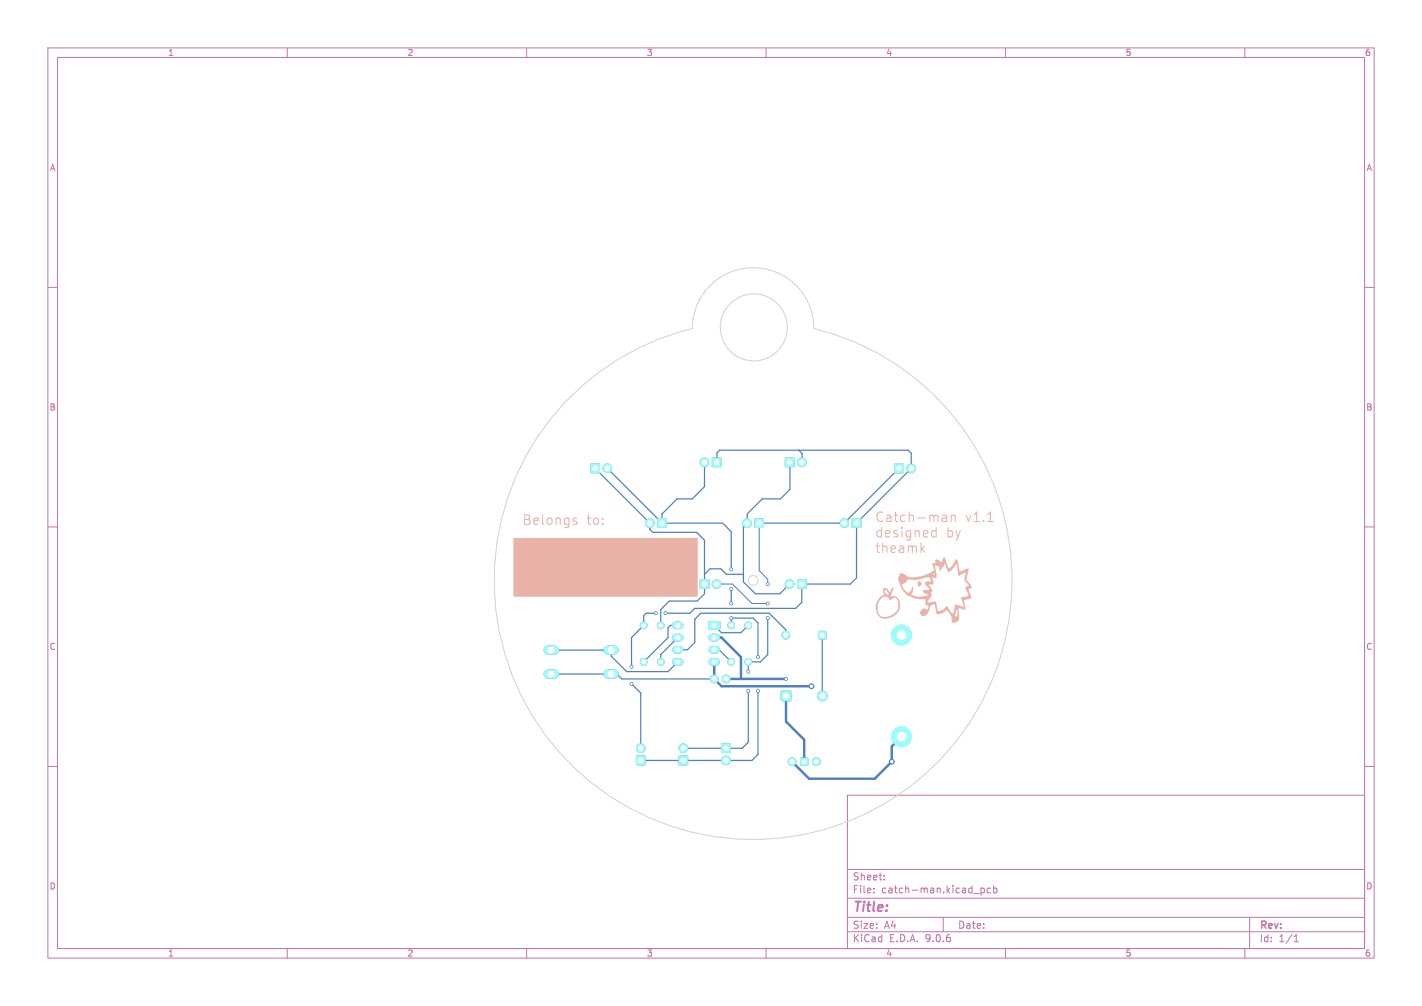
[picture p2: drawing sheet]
<svg xmlns="http://www.w3.org/2000/svg" width="297mm" height="210mm" viewBox="0 0 297 210" stroke-linecap="round" stroke-linejoin="round" font-family="sans-serif">
<g fill="none" stroke="#c872ab" stroke-width=".21">
<path d="M10 10h277v190h-277zM12 12h273v186h-273zM60 10v2M110 10v2M160 10v2M210 10v2M260 10v2M10 60h2M285 60h2M10 110h2M285 110h2M10 160h2"/>
<path d="M177 166h108v32h-108zM285 160h2M60 198v2M110 198v2M160 198v2M177 194.5h108M177 191.5h108M177 187.5h108M177 181.5h108M182.5 186.3v.1M182.5 185.5v.1M184.7 183.6v.1"/>
<path d="M184.7 182.8v.1M197 191.5v3M203.4 186.5h1.1M204.9 185.4v1.5M204.9 185.5l.4-.1 .3 .3-.1 .6h-.6M206.9 185.5l-.4-.1-.3 .3 .1 .6h.6M207.5 185.5l.5-.1 .2 .3-.1 .6h-.6M207.5 184.9v1.5M210 198v2M260 198v2M261 191.5v6.5M270.3 196.6h.9"/>
<path d="M270.3 195.5l.4-.4v1.5"/>
</g>
<g fill="#4d7fc4" stroke="#4d7fc4" stroke-width=".21">
<path d="M178 108.3h1.8v1.8h-1.8z"/>
<path d="M166.6 121h1.8v1.8h-1.8z"/>
<path d="M132.9 157.8h1.8v1.8h-1.8z"/>
<path d="M150.7 155.3h1.8v1.8h-1.8z"/>
<path d="M137.4 108.3h1.8v1.8h-1.8z"/>
<path d="M171 131.9h1.5v1.4h-1.5z"/>
<path d="M157.7 108.3h1.8v1.8h-1.8z"/>
<path d="M163.2 144.3h2v2h-2z"/>
<path d="M167.2 158.3h1.5v1.5h-1.5z"/>
<path d="M148.8 95.6h1.8v1.8h-1.8z"/>
<path d="M141.8 157.8h1.8v1.8h-1.8z"/>
<path d="M148 129.8h2.2l.2 .2v1.2l-.3 .2-2-.1-.1-.2z"/>
<path d="M164 95.6h1.8v1.8h-1.8z"/>
<path d="M186.9 96.9h1.8v1.8h-1.8z"/>
<path d="M123.4 96.9h1.8v1.8h-1.8z"/>
<path d="M146.2 121h1.8v1.8h-1.8z"/>
<circle cx="176.4" cy="109.2" r=".9"/>
<circle cx="188.3" cy="153.8" r="2"/>
<circle cx="188.3" cy="132.6" r="2"/>
<circle cx="164.9" cy="121.9" r=".9"/>
<circle cx="138" cy="138.2" r=".7"/>
<circle cx="138" cy="130.6" r=".7"/>
<circle cx="156.3" cy="130.6" r=".7"/>
<circle cx="156.3" cy="138.2" r=".7"/>
<circle cx="133.8" cy="156.2" r=".9"/>
<circle cx="151.7" cy="141.7" r=".8"/>
<circle cx="149.2" cy="141.7" r=".8"/>
<circle cx="151.6" cy="158.7" r=".9"/>
<circle cx="135.7" cy="109.2" r=".9"/>
<circle cx="164.1" cy="132.6" r=".8"/>
<circle cx="156" cy="109.2" r=".9"/>
<circle cx="171.8" cy="145.3" r="1"/>
<circle cx="165.4" cy="159" r=".8"/>
<circle cx="170.5" cy="159" r=".8"/>
<circle cx="147.1" cy="96.5" r=".9"/>
<circle cx="142.7" cy="156.2" r=".9"/>
<circle cx="167.5" cy="96.5" r=".9"/>
<circle cx="190.3" cy="97.8" r=".9"/>
<circle cx="134.4" cy="138.2" r=".7"/>
<circle cx="134.4" cy="130.6" r=".7"/>
<circle cx="126.8" cy="97.8" r=".9"/>
<circle cx="149.7" cy="121.9" r=".9"/>
<circle cx="152.7" cy="138.2" r=".7"/>
<circle cx="152.7" cy="130.6" r=".7"/>
<circle cx="186.3" cy="159" r=".51"/>
<circle cx="169.5" cy="143.3" r=".51"/>
<circle cx="160.4" cy="129" r=".3"/>
<circle cx="156.3" cy="144.3" r=".3"/>
<circle cx="160.4" cy="121.9" r=".3"/>
<circle cx="160.4" cy="126" r=".3"/>
<circle cx="156.3" cy="140.2" r=".3"/>
<circle cx="131.9" cy="142.7" r=".3"/>
<circle cx="139" cy="128" r=".3"/>
<circle cx="131.9" cy="139.2" r=".3"/>
<circle cx="137" cy="128" r=".3"/>
<circle cx="152.7" cy="118.9" r=".3"/>
<circle cx="152.7" cy="122.9" r=".3"/>
<circle cx="158.3" cy="137.2" r=".3"/>
<circle cx="158.3" cy="144.3" r=".3"/>
<circle cx="152.7" cy="129" r=".3"/>
<circle cx="152.7" cy="126" r=".3"/>
<circle cx="164.2" cy="141.7" r=".3"/>
</g>
<path d="M114.5 135.7h1.3M127 135.7h1.3M114.5 140.7h1.3M127 140.7h1.3" fill="none" stroke="#4d7fc4" stroke-width="1.9"/>
<path d="M141.2 133.1h.8M141.2 135.6h.8M141.2 138.2h.8M141.2 130.6h.8M148.8 133.1h.8M148.8 135.6h.8M148.8 138.2h.8" fill="none" stroke="#4d7fc4" stroke-width="1.6"/>
<path d="M149.2 138.2v3.5l1.5 1.6h18.8M149.2 133.1h1.5l4.1 4.1v4.5M151.7 141.7h12.5M164.2 145.3v5.3l3.8 3.8v4.6M188.3 153.8l-2 2v3.2l-3.6 3.6h-13.7l-3.6-3.6" fill="none" stroke="#4d7fc4" stroke-width=".51"/>
<g fill="none" stroke="#4d7fc4" stroke-width=".25">
<path d="M124.3 97.8l11.4 11.4v1.3M126.8 97.8l11.5 11.4h12.6l1.8 1.8v7.9M147.1 96.5v5.1l-2.5 2.5h-3.2l-3.2 3.2 .1 1.9M149.7 96.5v-2l.6-.5h39.4l.6 .6v3.2l-11.4 11.4v11.4l-1.3 1.3h-10.1v3.8l-1.3 1.3h-21.1l-1 1h-5.1M165 96.5v5.7l-2 1.9h-3.8l-3.1 3.2v1.9M166.8 94l.7 .7v1.8M187.7 97.8l-11.4 11.4h-17.7M187.7 97.8h.1M135.7 110.5l.6 .6h9.2l1.6 1.7v11.2l-1.5 1.5h-5.8l-1.8 1.8v3.3M135.7 110.5h.1M147.1 119.9l1.2-1.2h2.3l1.1 1.2h3.6M156 109.2l-.7 .8v11.5l2.5 2.5h5.1l2-2.1"/>
<path d="M115.1 135.7h12.5v1.3l3.3 3.2h8.6l2.1-2M137 128h-2l-.6 .5v2.1l-2.5 2.5v6.1M141.6 133.1l-3.6 3.6v1.5M141.6 130.6h-1.6l-.5 .5v2l-5.1 5.1M149.2 130.6l1.5 1.5h4.1l1.5-1.5M149.2 135.6h1l2.5 2.6M152.7 122.9v3.1M152.7 130.6v-1.6h4.6l1 1v7.2M160.4 129v7.7l-1.6 1.5h-2.5v2M164.1 132.6v-1.1l-3.4-3.5h-14.3l-1.3 1.3v4.8l-1.5 1.5h-2M171.7 132.6l.1 12.7M115.1 140.7h13.8l1 1h19.3"/>
<path d="M131.9 142.7l1.9 2v11.5M156.3 144.3v10.6l-1.3 1.3h-12.3M158.3 144.3v13.2l-1.2 1.2h-23.3"/>
</g>
<path d="M158.6 109.2v9.9l1.8 1.8v1M149.7 121.9h3.3l4 4.1h3.4" fill="none" stroke="#4d7fc4" stroke-width=".21"/>
<g fill="none" stroke="#d0d2cd" stroke-width=".21">
<path d="M118.1 83.9a54.1 54.1 0 0 1 26.5-15.3 12.7 12.7 0 0 1 12.7-12.7 12.7 12.7 0 0 1 12.7 12.7 54.1 54.1 0 0 1 36.9 74.2 54.1 54.1 0 0 1-79.5 23.4 54.1 54.1 0 0 1-9.3-82.3z"/>
<circle cx="157.4" cy="68.3" r="7"/>
<circle cx="157.3" cy="121.2" r="1.02"/>
</g>
<path d="M107.3 112.4h38.3v12.1h-38.3z" fill="#e8b2a7" stroke="#e8b2a7" stroke-width=".21"/>
<g fill="none" stroke="#e8b2a7" stroke-width=".21">
<path d="M120 108.8l.4 .1 .1 .3-.2 .3h-.4M120 108.1l.4 .1M192.6 114.6l.5 .7M193.1 114l-.7 .7M194.8 112h.7M194.8 110.9h.7M195.5 110.1v2M197 107.5l.6 .1 .1 1.3M197.7 108l-.7 .1M197.7 108.8l-.7 .1M198.7 107.7a.5 .5 0 0 1 .8 .1v1.1M198.7 107.5v1.4"/>
<path d="M206.3 108.9h1.1"/>
</g>
<g fill="#e8b2a7">
<path d="M191.8 121.5l.2-.2a.54 .54 0 0 1 .5 .7 .54 .54 0 0 1-.7 .4 .63 .63 0 0 1 0-.9z"/>
<path d="M184.5 122.8a.73 .73 0 0 1 1.1 .5l.2 .4 .5-.9 .3-.2-.4 1.4h-.6l-.5-.8h-.3a.88 .88 0 0 0 .8 1v-.2h.6l-.1 .5a1.34 1.34 0 0 1 1.9 1.4v.9h-.4l-.1-1.4-.6-.7-1 .6a1.12 1.12 0 0 0-1-.8 1.12 1.12 0 0 0-1.1 .7 2.87 2.87 0 0 0 .1 3.4 2.91 2.91 0 0 0 3.7-1.8h.4a3.1 3.1 0 0 1-4.2 2.1 2.77 2.77 0 0 1 .8-4.7z"/>
<path d="M188 119.7h.5l.7 .4a1.6 1.6 0 0 0 1.5 .4 8.3 8.3 0 0 0 4.3-1.3l.1-.2-.3-1 .1-.4 .7-.2-.3-.4 .3-.2 1.1 .6 .4-1.1 .3 .2 .3 1.1h-1.8h1.8l.4 1a4 4 0 0 0 1.6-1.9l.3 .2 .4 2.4 1.4-.5 .5-.1-.5 2.3 1 1.2h-.4l-.3-.3a1.2 1.2 0 0 1-.5-1.7l.1-.7-1.3 .7h-.2l-.5-2.5-.8 1.1-.8 .6-.8-1.8-.1 .3-.9-.1 .2 .1h.7l-1 1.4v-1l-.9-.3 .3 1.8h-.4v-.1l-.4 .3 .8-.2v.5l-.2 .4h-.7l.2 .7h-.4l-.5-.9-.4 .1a7.9 7.9 0 0 1-4 .4 1.67 1.67 0 0 1-1.2 1 2.35 2.35 0 0 0 1.4 1.8l.4-.4 .4-1 .1 1.1-.5 .6 .5 .2a4.4 4.4 0 0 0 3.3-.1 1.38 1.38 0 0 1-1.2-.8l.1-.2 1.2-.1-.2-.4a1.18 1.18 0 0 1-.6-1.2l.3-.1h1.3v.6l-1 .1 .9 1.2-.3 .5 .1 .6-.9 1.3 .4 .1 1-.3 .4 .2 .4 1.9a2.53 2.53 0 0 0 1.8-1.1l1 1.4 .3 .2 .2-.4 .3-1.5 1.7 .6-.5-2.1 1.6-.3-.5-1.3-.1-.5 .7-.4h.4v.6l-.5 .2 .6 1.9-1.6 .5 .3 1.4h-1.7h1.7v.4l-.2 .1-1.1-.4v1.1h-.3l-.2-.9-.4 1.3v.2l.5-.1 .1-.5h.3v.2a1.32 1.32 0 0 1-.4 1.6 .69 .69 0 0 1-1 0l-.2-.5a2.86 2.86 0 0 0-.9-2l-.9 .6a.99 .99 0 0 1-1.3 .1l-.4-1.9a1 1 0 0 0-1 .8 1.75 1.75 0 0 1-1.4 1.7 .85 .85 0 0 1-.5-1.2 .85 .85 0 0 1 1.4-.2l.2-.4v-.3l-.6-.3v-1.1h-.5a8.8 8.8 0 0 1-3.5-.9 6 6 0 0 1-1.7-3.6z"/>
</g>
<g fill="#9afff8" stroke="#9afff8" stroke-width=".21">
<path d="M178 108.3h1.8v1.8h-1.8z"/>
<path d="M166.6 121h1.8v1.8h-1.8z"/>
<path d="M132.9 157.8h1.8v1.8h-1.8z"/>
<path d="M150.7 155.3h1.8v1.8h-1.8z"/>
<path d="M137.4 108.3h1.8v1.8h-1.8z"/>
<path d="M171 131.9h1.5v1.4h-1.5z"/>
<path d="M157.7 108.3h1.8v1.8h-1.8z"/>
<path d="M163.2 144.3h2v2h-2z"/>
<path d="M167.2 158.3h1.5v1.5h-1.5z"/>
<path d="M148.8 95.6h1.8v1.8h-1.8z"/>
<path d="M141.8 157.8h1.8v1.8h-1.8z"/>
<path d="M148 129.8h2.2l.2 .2v1.2l-.3 .2-2-.1-.1-.2z"/>
<path d="M164 95.6h1.8v1.8h-1.8z"/>
<path d="M186.9 96.9h1.8v1.8h-1.8z"/>
<path d="M123.4 96.9h1.8v1.8h-1.8z"/>
<path d="M146.2 121h1.8v1.8h-1.8z"/>
<circle cx="188.3" cy="132.6" r="2.1"/>
<circle cx="188.3" cy="153.8" r="2.1"/>
<circle cx="176.4" cy="109.2" r=".9"/>
<circle cx="188.3" cy="153.8" r="2"/>
<circle cx="188.3" cy="132.6" r="2"/>
<circle cx="164.9" cy="121.9" r=".9"/>
<circle cx="138" cy="138.2" r=".7"/>
<circle cx="138" cy="130.6" r=".7"/>
<circle cx="156.3" cy="130.6" r=".7"/>
<circle cx="156.3" cy="138.2" r=".7"/>
<circle cx="133.8" cy="156.2" r=".9"/>
<circle cx="151.7" cy="141.7" r=".8"/>
<circle cx="149.2" cy="141.7" r=".8"/>
<circle cx="151.6" cy="158.7" r=".9"/>
<circle cx="135.7" cy="109.2" r=".9"/>
<circle cx="164.1" cy="132.6" r=".8"/>
<circle cx="156" cy="109.2" r=".9"/>
<circle cx="171.8" cy="145.3" r="1"/>
<circle cx="165.4" cy="159" r=".8"/>
<circle cx="170.5" cy="159" r=".8"/>
<circle cx="147.1" cy="96.5" r=".9"/>
<circle cx="142.7" cy="156.2" r=".9"/>
<circle cx="167.5" cy="96.5" r=".9"/>
<circle cx="190.3" cy="97.8" r=".9"/>
<circle cx="134.4" cy="138.2" r=".7"/>
<circle cx="134.4" cy="130.6" r=".7"/>
<circle cx="126.8" cy="97.8" r=".9"/>
<circle cx="149.7" cy="121.9" r=".9"/>
<circle cx="152.7" cy="138.2" r=".7"/>
<circle cx="152.7" cy="130.6" r=".7"/>
</g>
<path d="M114.5 135.7h1.3M127 135.7h1.3M114.5 140.7h1.3M127 140.7h1.3" fill="none" stroke="#9afff8" stroke-width="1.9"/>
<path d="M141.2 133.1h.8M141.2 135.6h.8M141.2 138.2h.8M141.2 130.6h.8M148.8 133.1h.8M148.8 135.6h.8M148.8 138.2h.8" fill="none" stroke="#9afff8" stroke-width="1.6"/>
<g fill="#fff" stroke="#fff" stroke-width=".21">
<circle cx="186.3" cy="159" r=".25"/>
<circle cx="169.5" cy="143.3" r=".25"/>
<circle cx="160.4" cy="129" r=".15"/>
<circle cx="156.3" cy="144.3" r=".15"/>
<circle cx="160.4" cy="121.9" r=".15"/>
<circle cx="160.4" cy="126" r=".15"/>
<circle cx="156.3" cy="140.2" r=".15"/>
<circle cx="131.9" cy="142.7" r=".15"/>
<circle cx="139" cy="128" r=".15"/>
<circle cx="131.9" cy="139.2" r=".15"/>
<circle cx="137" cy="128" r=".15"/>
<circle cx="152.7" cy="118.9" r=".15"/>
<circle cx="152.7" cy="122.9" r=".15"/>
<circle cx="158.3" cy="137.2" r=".15"/>
<circle cx="158.3" cy="144.3" r=".15"/>
<circle cx="152.7" cy="129" r=".15"/>
<circle cx="152.7" cy="126" r=".15"/>
<circle cx="164.2" cy="141.7" r=".15"/>
<circle cx="178.9" cy="109.2" r=".45"/>
<circle cx="176.4" cy="109.2" r=".45"/>
<circle cx="115.1" cy="140.7" r=".65"/>
<circle cx="127.6" cy="140.7" r=".65"/>
<circle cx="115.1" cy="135.7" r=".65"/>
<circle cx="127.6" cy="135.7" r=".65"/>
<circle cx="188.3" cy="153.8" r=".92"/>
<circle cx="188.3" cy="132.6" r=".92"/>
<circle cx="167.5" cy="121.9" r=".45"/>
<circle cx="164.9" cy="121.9" r=".45"/>
<circle cx="138" cy="138.2" r=".35"/>
<circle cx="138" cy="130.6" r=".35"/>
<circle cx="156.3" cy="130.6" r=".35"/>
<circle cx="156.3" cy="138.2" r=".35"/>
<circle cx="133.8" cy="158.7" r=".45"/>
<circle cx="133.8" cy="156.2" r=".45"/>
<circle cx="151.7" cy="141.7" r=".4"/>
<circle cx="149.2" cy="141.7" r=".4"/>
<circle cx="151.6" cy="156.2" r=".45"/>
<circle cx="151.6" cy="158.7" r=".45"/>
<circle cx="138.3" cy="109.2" r=".45"/>
<circle cx="135.7" cy="109.2" r=".45"/>
<circle cx="171.7" cy="132.6" r=".4"/>
<circle cx="164.1" cy="132.6" r=".4"/>
<circle cx="158.6" cy="109.2" r=".45"/>
<circle cx="156" cy="109.2" r=".45"/>
<circle cx="164.2" cy="145.3" r=".5"/>
<circle cx="171.8" cy="145.3" r=".5"/>
<circle cx="168" cy="159" r=".4"/>
<circle cx="165.4" cy="159" r=".4"/>
<circle cx="170.5" cy="159" r=".4"/>
<circle cx="149.7" cy="96.5" r=".45"/>
<circle cx="147.1" cy="96.5" r=".45"/>
<circle cx="142.7" cy="158.7" r=".45"/>
<circle cx="142.7" cy="156.2" r=".45"/>
<circle cx="149.2" cy="130.6" r=".4"/>
<circle cx="149.2" cy="133.1" r=".4"/>
<circle cx="149.2" cy="135.6" r=".4"/>
<circle cx="149.2" cy="138.2" r=".4"/>
<circle cx="141.6" cy="138.2" r=".4"/>
<circle cx="141.6" cy="135.6" r=".4"/>
<circle cx="141.6" cy="133.1" r=".4"/>
<circle cx="141.6" cy="130.6" r=".4"/>
<circle cx="164.9" cy="96.5" r=".45"/>
<circle cx="167.5" cy="96.5" r=".45"/>
<circle cx="187.8" cy="97.8" r=".45"/>
<circle cx="190.3" cy="97.8" r=".45"/>
<circle cx="134.4" cy="138.2" r=".35"/>
<circle cx="134.4" cy="130.6" r=".35"/>
<circle cx="124.3" cy="97.8" r=".45"/>
<circle cx="126.8" cy="97.8" r=".45"/>
<circle cx="147.1" cy="121.9" r=".45"/>
<circle cx="149.7" cy="121.9" r=".45"/>
<circle cx="152.7" cy="138.2" r=".35"/>
<circle cx="152.7" cy="130.6" r=".35"/>
</g>
<g font-size="2.8" fill="#e8b2a7">
<text x="109" y="109.7">Belongs</text>
<text x="122.3" y="109.7">to:</text>
<text x="182.7" y="109.1">Catch-man</text>
<text x="182.7" y="112.4">designed</text>
<text x="197.4" y="112.4">by</text>
<text x="201.4" y="109.1">v1.1</text>
<text x="182.7" y="115.6">theamk</text>
</g>
<text font-size="2.8" fill="#c872ab" x="178" y="190.9">Title:</text>
<g font-size="2.1" fill="#c872ab">
<text x="178" y="184">Sheet:</text>
<text x="178" y="186.7">File:</text>
<text x="184.1" y="186.7">catch-man.kicad_pcb</text>
<text x="178" y="196.9">KiCad</text>
<text x="178" y="194.1">Size:</text>
<text x="184.7" y="194.1">A4</text>
<text x="185.7" y="196.9">E.D.A.</text>
<text x="193.3" y="196.9">9.0.6</text>
<text x="200" y="194.1">Date:</text>
<text x="263" y="194.3">Rev:</text>
<text x="263" y="196.9">Id:</text>
<text x="267.1" y="196.9">1/1</text>
</g>
<g font-size="1.8" fill="#c872ab">
<text x="35" y="11.9">1</text>
<text x="85" y="11.9">2</text>
<text x="135" y="11.9">3</text>
<text x="185" y="11.9">4</text>
<text x="235" y="11.9">5</text>
<text x="285" y="11.9">6</text>
<text x="10.3" y="35.9">A</text>
<text x="285.4" y="35.9">A</text>
<text x="10.3" y="85.9">B</text>
<text x="285.3" y="85.9">B</text>
<text x="10.3" y="135.9">C</text>
<text x="285.3" y="135.9">C</text>
<text x="10.3" y="185.9">D</text>
<text x="285.3" y="185.9">D</text>
<text x="35" y="199.9">1</text>
<text x="85" y="199.9">2</text>
<text x="135" y="199.9">3</text>
<text x="185" y="199.9">4</text>
<text x="235" y="199.9">5</text>
<text x="285" y="199.9">6</text>
</g>
</svg>
